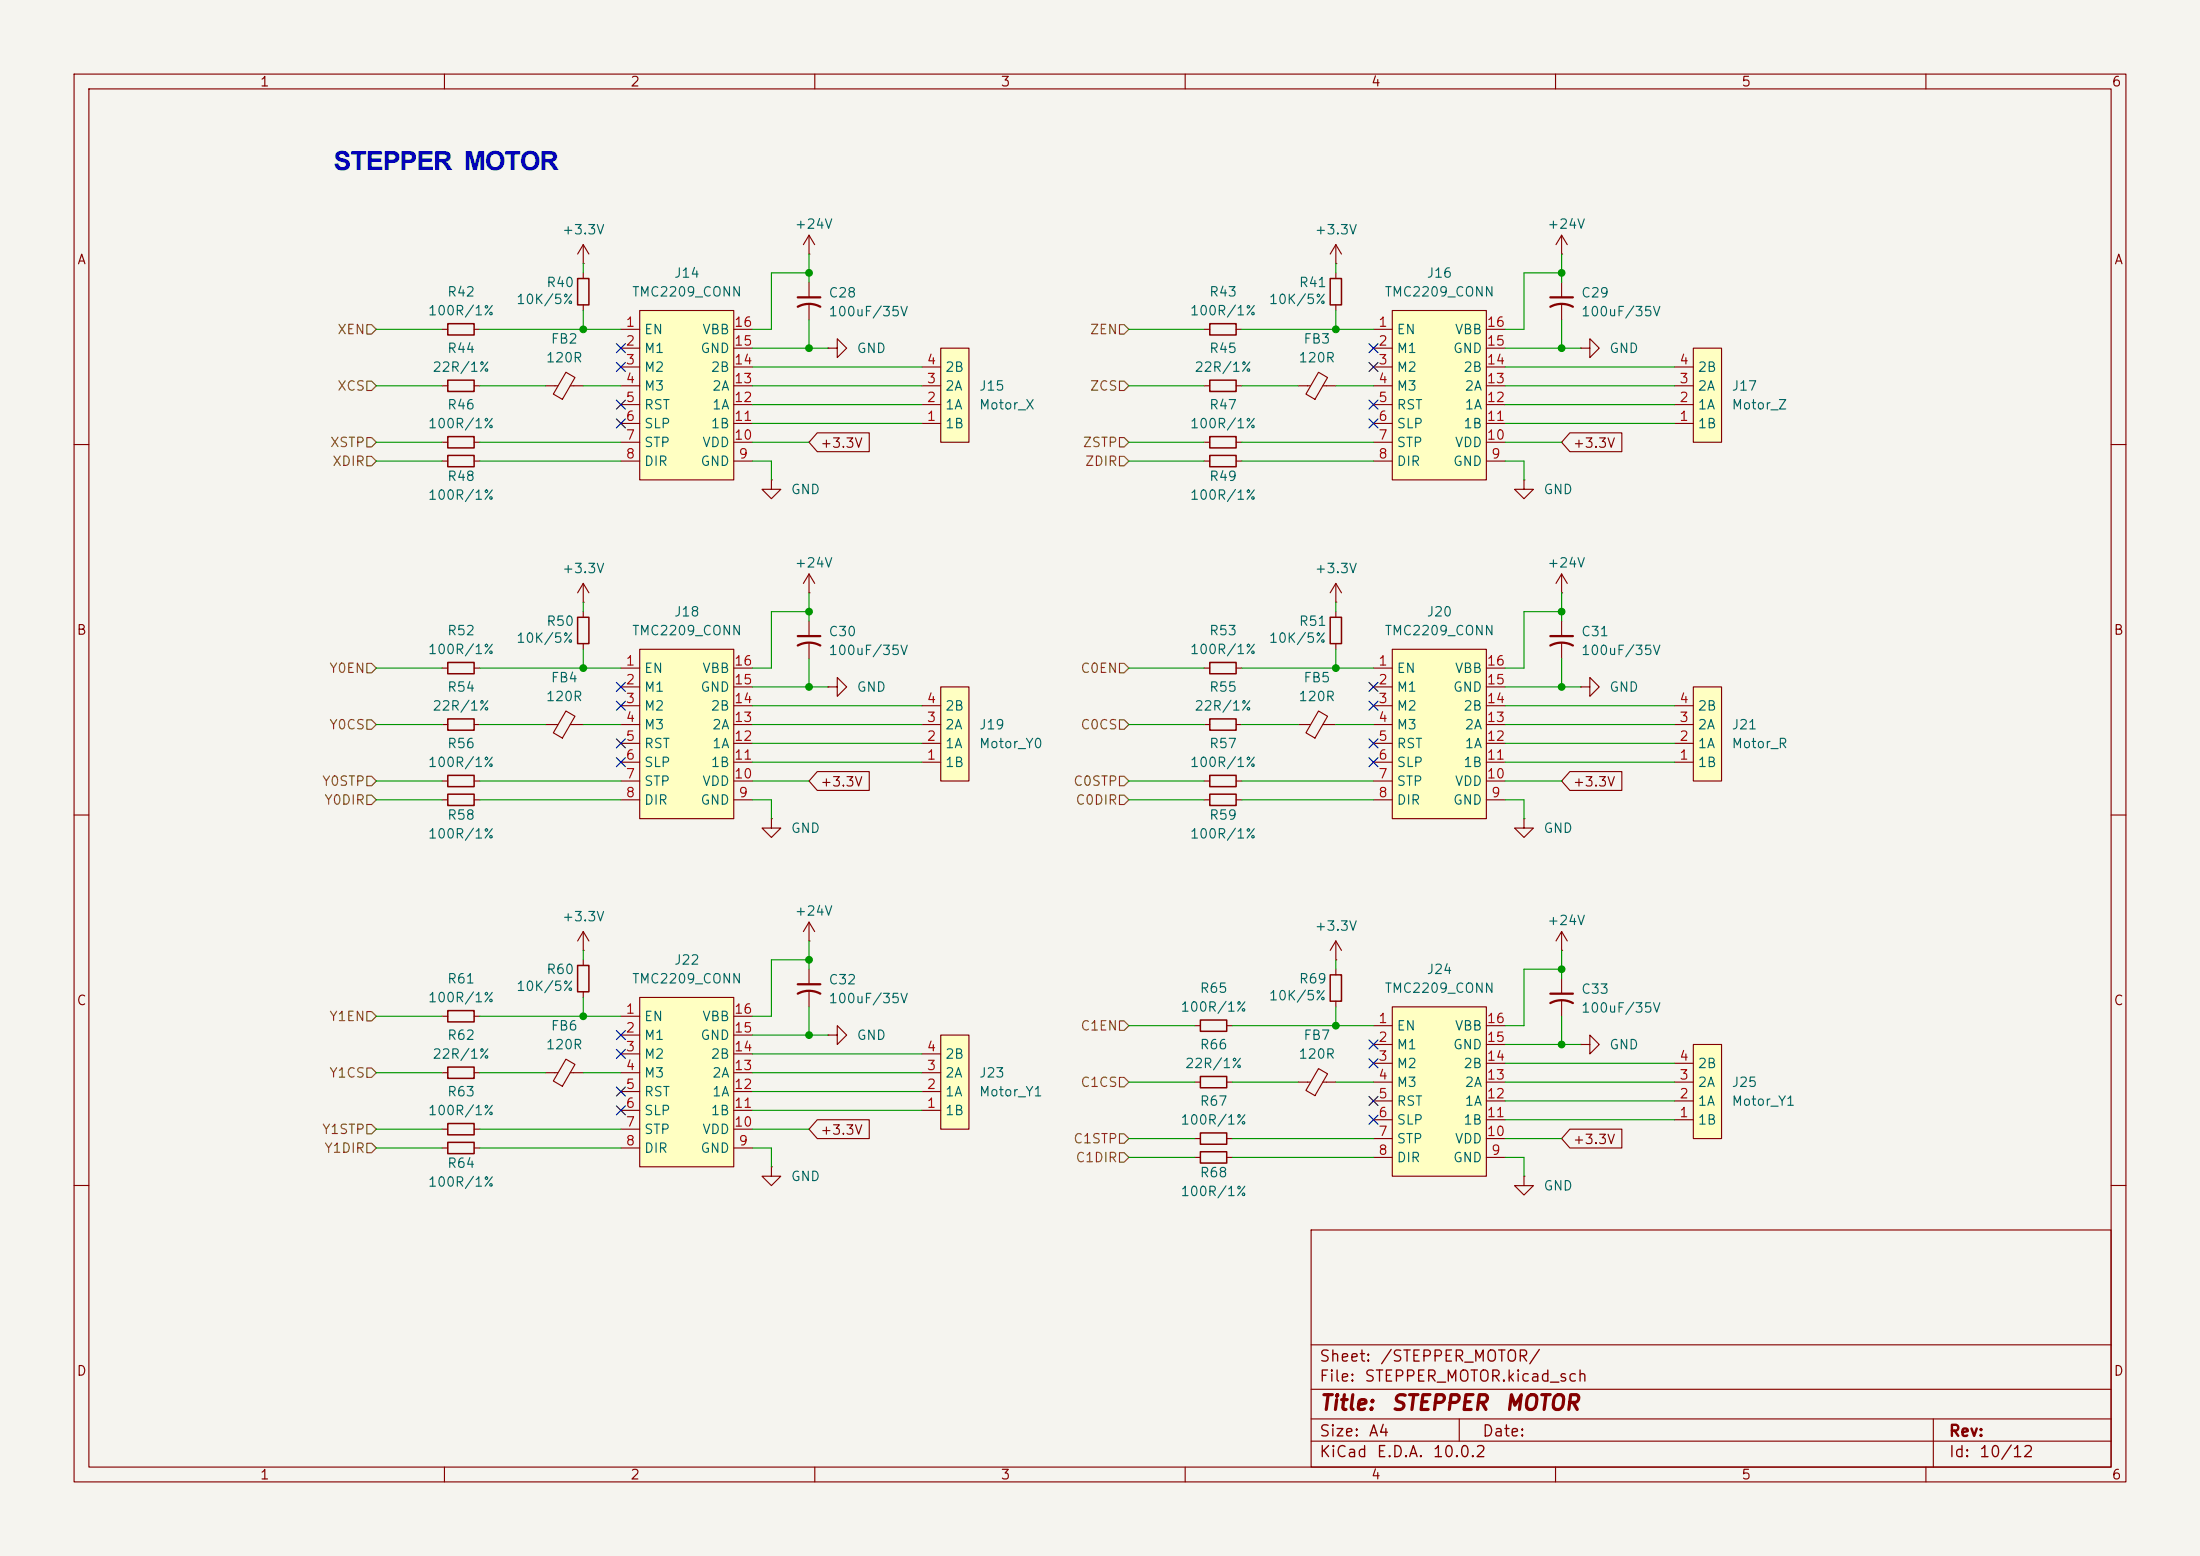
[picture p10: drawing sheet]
<svg xmlns="http://www.w3.org/2000/svg" width="297mm" height="210mm" viewBox="0 0 297 210" stroke-linecap="round" stroke-linejoin="round" font-family="sans-serif">
<path d="M0 0h297v210h-297z" fill="#f5f4ef" stroke="#f5f4ef" stroke-width=".14"/>
<g fill="none" stroke="#840000" stroke-width=".15">
<path d="M10 10h277v190h-277zM12 12h273v186h-273zM60 10v2M110 10v2M160 10v2M210 10v2M260 10v2M78.7 35.6h.1M78.7 33v2.6M78.7 36.8v.8M78.7 33l-.7 1.3M78.7 33l.8 1.3"/>
<path d="M59.7 44.5h.8M64 44.5h.8M78.7 41.1v.8M10 60h2M78.7 78.7l-.7 1.3M78.7 78.7l.8 1.3M78.7 78.7v2.6M285 60h2M78.7 81.3h.1M180.3 82.6v.7M180.3 86.9v.7M10 110h2"/>
<path d="M285 110h2M111.8 139.7h1.2v-1.3l1.3 1.3-1.3 1.3v-1.3M111.8 139.7h.1M59.7 152.4h.8M64 152.4h.8M10 160h2M177 166h108v32h-108zM285 160h2M60 198v2M110 198v2M160 198v2M177 194.5h108"/>
<path d="M177 191.5h108M177 187.5h108M177 181.5h108M197 191.5v3M210 198v2M260 198v2M261 191.5v6.5"/>
</g>
<path d="M78 37.6h1.5v3.5h-1.5zM60.5 43.7h3.5v1.5h-3.5zM179.6 83.3h1.5v3.6h-1.5zM60.5 151.6h3.5v1.6h-3.5z" fill="none" stroke="#840000" stroke-width=".2"/>
<path d="M127 139.7h3.8v12.7h-3.8z" fill="#ffffc2"/>
<path d="M109.2 77.5l-.7 1.2M109.2 77.5l.8 1.2M109.2 77.5v2.5M109.2 80h.1M127 139.7h3.8v12.7h-3.8zM124.5 149.9h2.5M124.5 147.3h2.5M124.5 144.8h2.5M124.5 142.2h2.5" fill="none" stroke="#840000" stroke-width=".15"/>
<path d="M86.4 41.9h12.7v22.9h-12.7z" fill="#ffffc2"/>
<g fill="none" stroke="#840000" stroke-width=".15">
<path d="M83.8 44.5h2.6M83.8 47h2.6M83.8 49.5h2.6M83.8 52.1h2.6M83.8 54.6h2.6M83.8 57.2h2.6M83.8 59.7h2.6M86.4 41.9h12.7v22.9h-12.7zM99.1 44.5h2.5M99.1 47h2.5M99.1 49.5h2.5M99.1 52.1h2.5"/>
<path d="M99.1 54.6h2.5M99.1 57.2h2.5M99.1 59.7h2.5M83.8 62.2h2.6M99.1 62.2h2.5M104.1 64.8v1.2h1.3l-1.3 1.3-1.2-1.3h1.2M104.1 64.8h.1M175.3 146.1h1.6M178 144.2l1.2 .7-1.7 3-1.2-.7zM178.6 146.1h1.7"/>
</g>
<path d="M127 92.7h3.8v12.7h-3.8z" fill="#ffffc2"/>
<g fill="none" stroke="#840000" stroke-width=".15">
<path d="M109.2 34.3h.1M109.2 31.8l-.7 1.2M109.2 31.8l.8 1.2M109.2 31.8v2.5M109.2 38.1v2M73.7 52.1h1.6M76.4 50.2l1.2 .8-1.7 2.9-1.2-.7zM77 52.1h1.7M109.2 41.1v2.1M111.8 47h1.2v-1.3l1.3 1.3-1.3 1.3v-1.3M111.8 47h.1M73.7 97.8h1.6"/>
<path d="M76.4 96l1.2 .7-1.7 2.9-1.2-.7zM77 97.8h1.7M78.7 82.6v.7M78.7 86.9v.7M124.5 97.8h2.5M124.5 95.3h2.5M127 92.7h3.8v12.7h-3.8zM124.5 102.9h2.5M124.5 100.3h2.5M161.3 138.4h.8M165.6 138.4h.8M180.3 129.5h.1"/>
<path d="M180.3 127l-.7 1.3M180.3 127l.8 1.3M180.3 127v2.5M180.3 130.8v.8M180.3 135.1v.8M161.3 146.1h.8M161.3 153.7h.8M165.6 146.1h.8M165.6 153.7h.8"/>
</g>
<path d="M78 83.3h1.5v3.6h-1.5zM162.1 137.7h3.5v1.5h-3.5zM179.6 131.6h1.5v3.5h-1.5zM162.1 145.3h3.5v1.5h-3.5zM162.1 152.9h3.5v1.5h-3.5z" fill="none" stroke="#840000" stroke-width=".2"/>
<path d="M107.7 41.4a3.2 3.2 0 0 1 3 0M107.7 40.1h3" fill="none" stroke="#840000" stroke-width=".3"/>
<path d="M86.4 87.6h12.7v22.9h-12.7z" fill="#ffffc2"/>
<g fill="none" stroke="#840000" stroke-width=".15">
<path d="M59.7 59.7h.8M64 59.7h.8M59.7 62.2h.8M64 62.2h.8M83.8 90.2h2.6M83.8 92.7h2.6M83.8 95.3h2.6M83.8 97.8h2.6M86.4 87.6h12.7v22.9h-12.7zM99.1 90.2h2.5M99.1 92.7h2.5M99.1 95.3h2.5"/>
<path d="M99.1 97.8h2.5M83.8 100.3h2.6M83.8 102.9h2.6M83.8 105.4h2.6M83.8 108h2.6M99.1 100.3h2.5M99.1 102.9h2.5M99.1 105.4h2.5M99.1 108h2.5M205.7 110.5v1.3h1.3l-1.3 1.2-1.2-1.2h1.2M205.7 110.5h.1M161.3 156.2h.8"/>
<path d="M165.6 156.2h.8"/>
</g>
<path d="M60.5 58.9h3.5v1.6h-3.5zM60.5 61.5h3.5v1.5h-3.5zM162.1 155.4h3.5v1.6h-3.5z" fill="none" stroke="#840000" stroke-width=".2"/>
<path d="M188 87.6h12.7v22.9h-12.7z" fill="#ffffc2"/>
<g fill="none" stroke="#840000" stroke-width=".15">
<path d="M59.7 52.1h.8M64 52.1h.8M210.8 77.5v2.5M210.8 77.5l-.7 1.2M210.8 77.5l.8 1.2M185.4 90.2h2.6M185.4 92.7h2.6M185.4 95.3h2.6M185.4 97.8h2.6M188 87.6h12.7v22.9h-12.7zM200.7 90.2h2.5M200.7 92.7h2.5"/>
<path d="M200.7 95.3h2.5M200.7 97.8h2.5M210.8 80h.1M210.8 83.8v2.1M210.8 86.9v2M213.4 92.7h1.2v-1.3l1.3 1.3-1.3 1.3v-1.3M213.4 92.7h.1M185.4 100.3h2.6M185.4 102.9h2.6M185.4 105.4h2.6M185.4 108h2.6M200.7 100.3h2.5"/>
<path d="M200.7 102.9h2.5M200.7 105.4h2.5M200.7 108h2.5"/>
</g>
<path d="M209.3 87.1a3.2 3.2 0 0 1 3 0M209.3 85.9h3" fill="none" stroke="#840000" stroke-width=".3"/>
<path d="M60.5 51.3h3.5v1.5h-3.5z" fill="none" stroke="#840000" stroke-width=".2"/>
<path d="M228.6 92.7h3.8v12.7h-3.8z" fill="#ffffc2"/>
<path d="M226.1 97.8h2.5M226.1 95.3h2.5M228.6 92.7h3.8v12.7h-3.8zM226.1 102.9h2.5M226.1 100.3h2.5" fill="none" stroke="#840000" stroke-width=".15"/>
<path d="M228.6 47h3.8v12.7h-3.8z" fill="#ffffc2"/>
<g fill="none" stroke="#840000" stroke-width=".15">
<path d="M213.4 47h1.2v-1.3l1.3 1.3-1.3 1.3v-1.3M213.4 47h.1M226.1 57.2h2.5M226.1 54.6h2.5M226.1 52.1h2.5M226.1 49.5h2.5M228.6 47h3.8v12.7h-3.8zM205.7 64.8v1.2h1.3l-1.3 1.3-1.2-1.3h1.2M205.7 64.8h.1M78.7 128.3h.1M78.7 125.7l-.7 1.3M78.7 125.7l.8 1.3"/>
<path d="M78.7 125.7v2.6"/>
</g>
<path d="M188 41.9h12.7v22.9h-12.7z" fill="#ffffc2"/>
<g fill="none" stroke="#840000" stroke-width=".15">
<path d="M210.8 34.3h.1M210.8 31.8l-.7 1.2M210.8 31.8l.8 1.2M210.8 31.8v2.5M210.8 38.1v2M185.4 44.5h2.6M185.4 47h2.6M185.4 49.5h2.6M185.4 52.1h2.6M185.4 54.6h2.6M185.4 57.2h2.6M185.4 59.7h2.6"/>
<path d="M188 41.9h12.7v22.9h-12.7zM200.7 44.5h2.5M200.7 47h2.5M200.7 49.5h2.5M200.7 52.1h2.5M200.7 54.6h2.5M200.7 57.2h2.5M200.7 59.7h2.5M210.8 41.1v2.1M185.4 62.2h2.6M200.7 62.2h2.5"/>
</g>
<path d="M209.3 41.4a3.2 3.2 0 0 1 3 0M209.3 40.1h3" fill="none" stroke="#840000" stroke-width=".3"/>
<path d="M188 135.9h12.7v22.9h-12.7z" fill="#ffffc2"/>
<g fill="none" stroke="#840000" stroke-width=".15">
<path d="M185.4 138.4h2.6M188 135.9h12.7v22.9h-12.7zM200.7 138.4h2.5M185.4 141h2.6M185.4 143.5h2.6M185.4 146.1h2.6M185.4 148.6h2.6M185.4 151.1h2.6M185.4 153.7h2.6M185.4 156.2h2.6M200.7 141h2.5M200.7 143.5h2.5"/>
<path d="M200.7 146.1h2.5M200.7 148.6h2.5M200.7 151.1h2.5M200.7 153.7h2.5M200.7 156.2h2.5"/>
</g>
<path d="M228.6 141h3.8v12.7h-3.8z" fill="#ffffc2"/>
<path d="M205.7 158.8v1.2h1.3l-1.3 1.3-1.2-1.3h1.2M205.7 158.8h.1M226.1 151.1h2.5M226.1 148.6h2.5M226.1 146.1h2.5M226.1 143.5h2.5M228.6 141h3.8v12.7h-3.8z" fill="none" stroke="#840000" stroke-width=".15"/>
<path d="M127 47h3.8v12.7h-3.8z" fill="#ffffc2"/>
<g fill="none" stroke="#840000" stroke-width=".15">
<path d="M124.5 57.2h2.5M124.5 54.6h2.5M124.5 52.1h2.5M124.5 49.5h2.5M127 47h3.8v12.7h-3.8zM111.8 92.7h1.2v-1.3l1.3 1.3-1.3 1.3v-1.3M111.8 92.7h.1M104.1 110.5v1.3h1.3l-1.3 1.2-1.2-1.2h1.2M104.1 110.5h.1M210.8 128.3h.1M210.8 125.7v2.6M210.8 132.1v2"/>
<path d="M210.8 135.1v2.1M210.8 125.7l-.7 1.3M210.8 125.7l.8 1.3M213.4 141h1.2v-1.3l1.3 1.3-1.3 1.2v-1.2M213.4 141h.1"/>
</g>
<path d="M209.3 135.4a3.2 3.2 0 0 1 3 0M209.3 134.1h3" fill="none" stroke="#840000" stroke-width=".3"/>
<path d="M86.4 134.6h12.7v22.9h-12.7z" fill="#ffffc2"/>
<g fill="none" stroke="#840000" stroke-width=".15">
<path d="M180.3 35.6h.1M180.3 33l-.7 1.3M180.3 33l.8 1.3M180.3 33v2.6M180.3 36.8v.8M110.3 58.4h7.1v2.6h-7.1l-1.1-1.3zM162.6 59.7h.7M162.6 52.1h.7M162.6 44.5h.7M166.9 59.7h.7M166.9 52.1h.7M166.9 44.5h.7"/>
<path d="M175.3 52.1h1.6M178 50.2l1.2 .8-1.7 2.9-1.2-.7zM178.6 52.1h1.7M180.3 41.1v.8M211.9 58.4h7.1v2.6h-7.1l-1.1-1.3zM162.6 62.2h.7M166.9 62.2h.7M180.3 78.7v2.6M180.3 78.7l-.7 1.3M180.3 78.7l.8 1.3M59.7 97.8h.8M59.7 90.2h.8"/>
<path d="M64 97.8h.8M64 90.2h.8M109.2 83.8v2.1M109.2 86.9v2M162.6 97.8h.7M162.6 90.2h.7M166.9 97.8h.7M166.9 90.2h.7M175.3 97.8h1.6M178 96l1.2 .7-1.7 2.9-1.2-.7zM178.6 97.8h1.7M180.3 81.3h.1"/>
<path d="M59.7 105.4h.8M59.7 108h.8M64 105.4h.8M64 108h.8M110.3 104.1h7.1v2.6h-7.1l-1.1-1.3zM162.6 105.4h.7M162.6 108h.7M166.9 105.4h.7M166.9 108h.7M211.9 104.1h7.1v2.6h-7.1l-1.1-1.3zM59.7 137.2h.8M64 137.2h.8"/>
<path d="M78.7 129.5v.8M78.7 133.9v.7M83.8 137.2h2.6M83.8 139.7h2.6M86.4 134.6h12.7v22.9h-12.7zM99.1 137.2h2.5M99.1 139.7h2.5M109.2 127h.1M109.2 124.5v2.5M109.2 130.8v2M109.2 133.9v2M109.2 124.5l-.7 1.2"/>
<path d="M109.2 124.5l.8 1.2M59.7 144.8h.8M59.7 154.9h.8M64 144.8h.8M64 154.9h.8M73.7 144.8h1.6M76.4 143l1.2 .7-1.7 2.9-1.2-.7zM77 144.8h1.7M83.8 142.2h2.6M83.8 144.8h2.6M83.8 147.3h2.6M83.8 149.9h2.6"/>
<path d="M83.8 152.4h2.6M83.8 154.9h2.6M99.1 142.2h2.5M99.1 144.8h2.5M99.1 147.3h2.5M99.1 149.9h2.5M99.1 152.4h2.5M99.1 154.9h2.5M104.1 157.5v1.3h1.3l-1.3 1.2-1.2-1.2h1.2M104.1 157.5h.1M110.3 151.1h7.1v2.6h-7.1l-1.1-1.3zM211.9 152.4h7.1v2.5h-7.1l-1.1-1.2z"/>
</g>
<g fill="none" stroke="#840000" stroke-width=".2">
<path d="M179.6 37.6h1.5v3.5h-1.5zM163.3 58.9h3.6v1.6h-3.6zM163.3 51.3h3.6v1.5h-3.6zM163.3 43.7h3.6v1.5h-3.6zM163.3 61.5h3.6v1.5h-3.6zM60.5 97h3.5v1.6h-3.5zM60.5 89.4h3.5v1.5h-3.5zM163.3 97h3.6v1.6h-3.6zM163.3 89.4h3.6v1.5h-3.6zM60.5 104.6h3.5v1.6h-3.5zM60.5 107.2h3.5v1.5h-3.5zM163.3 107.2h3.6v1.5h-3.6z"/>
<path d="M163.3 104.6h3.6v1.6h-3.6zM60.5 136.4h3.5v1.5h-3.5zM78 130.3h1.5v3.6h-1.5zM60.5 144h3.5v1.5h-3.5zM60.5 154.2h3.5v1.5h-3.5z"/>
</g>
<path d="M107.7 87.1a3.2 3.2 0 0 1 3 0M107.7 85.9h3M107.7 134.1a3.2 3.2 0 0 1 3 0M107.7 132.8h3" fill="none" stroke="#840000" stroke-width=".3"/>
<g fill="none" stroke="#725600" stroke-width=".15">
<path d="M49.5 59.1h.7l.6 .6-.6 .6h-.7zM49.5 51.4h.7l.6 .7-.6 .6h-.7zM49.5 43.8h.7l.6 .7-.6 .6h-.7zM151.1 59.1h.7l.6 .6-.6 .6h-.7zM151.1 51.4h.7l.6 .7-.6 .6h-.7zM151.1 43.8h.7l.6 .7-.6 .6h-.7zM49.5 61.6h.7l.6 .6-.6 .7h-.7zM151.1 61.6h.7l.6 .6-.6 .7h-.7zM49.5 97.2h.7l.6 .6-.6 .6h-.7zM49.5 89.5h.7l.6 .7-.6 .6h-.7zM151.1 89.5h.7l.6 .7-.6 .6h-.7zM151.1 97.2h.7l.6 .6-.6 .6h-.7z"/>
<path d="M49.5 104.8h.7l.6 .6-.6 .6h-.7zM49.5 107.3h.7l.6 .7-.6 .6h-.7zM151.1 104.8h.7l.6 .6-.6 .6h-.7zM151.1 107.3h.7l.6 .7-.6 .6h-.7zM49.5 136.5h.7l.6 .7-.6 .6h-.7zM151.1 137.8h.7l.6 .6-.6 .7h-.7zM49.5 144.1h.7l.6 .7-.6 .6h-.7zM49.5 154.3h.7l.6 .6-.6 .7h-.7zM49.5 151.8h.7l.6 .6-.6 .6h-.7zM151.1 153h.7l.6 .7-.6 .6h-.7zM151.1 145.4h.7l.6 .7-.6 .6h-.7zM151.1 155.6h.7l.6 .6-.6 .6h-.7z"/>
</g>
<g fill="none" stroke="#009600" stroke-width=".15">
<path d="M78.7 35.6v1.2M109.2 36.8h-5.1v7.7h-2.5M109.2 34.3v3.8M180.3 35.6v1.2M210.8 36.8h-5.1v7.7h-2.5M210.8 34.3v3.8M50.8 44.5h8.9M50.8 59.7h8.9M50.8 52.1h8.9M64.8 44.5h19M64.8 59.7h19M64.8 52.1h8.9"/>
<path d="M78.7 52.1h5.1M78.7 41.9v2.6M101.6 47h10.2M101.6 59.7h7.6M101.6 52.1h22.9M101.6 49.5h22.9M101.6 57.2h22.9M101.6 54.6h22.9M109.2 43.2v3.8M152.4 44.5h10.2M152.4 59.7h10.2M152.4 52.1h10.2"/>
<path d="M167.6 44.5h17.8M167.6 59.7h17.8M167.6 52.1h7.7M180.3 52.1h5.1M180.3 41.9v2.6M203.2 47h10.2M203.2 59.7h7.6M203.2 52.1h22.9M203.2 49.5h22.9M203.2 57.2h22.9M203.2 54.6h22.9M210.8 43.2v3.8"/>
<path d="M50.8 62.2h8.9M64.8 62.2h19M101.6 62.2h2.5v2.6M152.4 62.2h10.2M167.6 62.2h17.8M203.2 62.2h2.5v2.6M50.8 90.2h8.9M50.8 97.8h8.9M64.8 90.2h19M64.8 97.8h8.9M78.7 81.3v1.3M78.7 87.6v2.6"/>
<path d="M78.7 97.8h5.1M101.6 97.8h22.9M101.6 95.3h22.9M101.6 92.7h10.2M109.2 80v3.8M109.2 88.9v3.8M109.2 82.6h-5.1v7.6h-2.5M152.4 90.2h10.2M152.4 97.8h10.2M167.6 90.2h17.8M167.6 97.8h7.7M180.3 97.8h5.1"/>
<path d="M180.3 81.3v1.3M180.3 87.6v2.6M203.2 97.8h22.9M203.2 95.3h22.9M203.2 92.7h10.2M210.8 82.6h-5.1v7.6h-2.5M210.8 80v3.8M210.8 88.9v3.8M50.8 105.4h8.9M50.8 108h8.9M64.8 105.4h19M64.8 108h19"/>
<path d="M101.6 108h2.5v2.5M101.6 105.4h7.6M101.6 102.9h22.9M101.6 100.3h22.9M152.4 105.4h10.2M152.4 108h10.2M167.6 105.4h17.8M167.6 108h17.8M203.2 105.4h7.6M203.2 108h2.5v2.5M203.2 102.9h22.9M203.2 100.3h22.9"/>
<path d="M50.8 137.2h8.9M64.8 137.2h19M78.7 128.3v1.2M78.7 134.6v2.6M101.6 139.7h10.2M109.2 127v3.8M109.2 135.9v3.8M109.2 129.5h-5.1v7.7h-2.5M152.4 138.4h8.9M166.4 138.4h19M180.3 129.5v1.3M180.3 135.9v2.5"/>
<path d="M210.8 128.3v3.8M210.8 137.2v3.8M210.8 130.8h-5.1v7.6h-2.5M50.8 154.9h8.9M50.8 152.4h8.9M50.8 144.8h8.9M64.8 154.9h19M64.8 152.4h19M64.8 144.8h8.9M78.7 144.8h5.1M101.6 154.9h2.5v2.6M101.6 152.4h7.6"/>
<path d="M101.6 144.8h22.9M101.6 149.9h22.9M101.6 142.2h22.9M101.6 147.3h22.9M152.4 146.1h8.9M152.4 153.7h8.9M152.4 156.2h8.9M166.4 146.1h8.9M166.4 153.7h19M166.4 156.2h19M180.3 146.1h5.1M203.2 156.2h2.5v2.6"/>
<path d="M203.2 146.1h22.9M203.2 151.1h22.9M203.2 148.6h22.9M203.2 143.5h22.9M203.2 141h10.2M203.2 153.7h7.6"/>
</g>
<g fill="none" stroke="#000084" stroke-width=".15">
<path d="M83.2 54l1.2 1.2M83.2 46.4l1.2 1.2M83.2 48.9l1.2 1.2M83.2 56.5l1.2 1.3M84.4 54l-1.2 1.2M84.4 46.4l-1.2 1.2M84.4 48.9l-1.2 1.2M84.4 56.5l-1.2 1.3M184.8 46.4l1.2 1.2M184.8 54l1.2 1.2M184.8 48.9l1.2 1.2M184.8 56.5l1.2 1.3"/>
<path d="M186 46.4l-1.2 1.2M186 54l-1.2 1.2M186 48.9l-1.2 1.2M186 56.5l-1.2 1.3M83.2 94.6l1.2 1.3M83.2 92.1l1.2 1.2M83.2 99.7l1.2 1.2M84.4 94.6l-1.2 1.3M84.4 92.1l-1.2 1.2M84.4 99.7l-1.2 1.2M184.8 92.1l1.2 1.2M184.8 99.7l1.2 1.2"/>
<path d="M184.8 94.6l1.2 1.3M186 92.1l-1.2 1.2M186 99.7l-1.2 1.2M186 94.6l-1.2 1.3M83.2 102.3l1.2 1.2M84.4 102.3l-1.2 1.2M184.8 102.3l1.2 1.2M186 102.3l-1.2 1.2M83.2 139.1l1.2 1.2M84.4 139.1l-1.2 1.2M83.2 141.6l1.2 1.2M83.2 146.7l1.2 1.2"/>
<path d="M83.2 149.3l1.2 1.2M84.4 141.6l-1.2 1.2M84.4 146.7l-1.2 1.2M84.4 149.3l-1.2 1.2M184.8 142.9l1.2 1.2M184.8 148l1.2 1.2M184.8 140.4l1.2 1.2M184.8 150.5l1.2 1.2M186 142.9l-1.2 1.2M186 148l-1.2 1.2M186 140.4l-1.2 1.2M186 150.5l-1.2 1.2"/>
</g>
<g fill="#009600" stroke="#009600" stroke-width=".14">
<circle cx="78.7" cy="44.5" r=".46"/>
<circle cx="109.2" cy="36.8" r=".46"/>
<circle cx="78.7" cy="137.2" r=".46"/>
<circle cx="109.2" cy="129.5" r=".46"/>
<circle cx="109.2" cy="139.7" r=".46"/>
<circle cx="109.2" cy="47" r=".46"/>
<circle cx="78.7" cy="90.2" r=".46"/>
<circle cx="109.2" cy="82.6" r=".46"/>
<circle cx="109.2" cy="92.7" r=".46"/>
<circle cx="210.8" cy="92.7" r=".46"/>
<circle cx="210.8" cy="82.6" r=".46"/>
<circle cx="210.8" cy="47" r=".46"/>
<circle cx="210.8" cy="36.8" r=".46"/>
<circle cx="210.8" cy="141" r=".46"/>
<circle cx="210.8" cy="130.8" r=".46"/>
<circle cx="180.3" cy="44.5" r=".46"/>
<circle cx="180.3" cy="90.2" r=".46"/>
<circle cx="180.3" cy="138.4" r=".46"/>
</g>
<text font-size="3.5" fill="#0000c2" x="45.1" y="22.9">STEPPER MOTOR</text>
<g font-size="2" fill="#840000">
<text x="178" y="190.8">Title:</text>
<text x="187.7" y="190.8">STEPPER</text>
<text x="203" y="190.8">MOTOR</text>
</g>
<g font-size="1.5" fill="#840000">
<text x="178" y="184.2">Sheet:</text>
<text x="186.2" y="184.2">/STEPPER_MOTOR/</text>
<text x="178" y="186.9">File:</text>
<text x="184.1" y="186.9">STEPPER_MOTOR.kicad_sch</text>
<text x="178" y="197.1">KiCad</text>
<text x="178" y="194.3">Size:</text>
<text x="184.7" y="194.3">A4</text>
<text x="185.7" y="197.1">E.D.A.</text>
<text x="193.3" y="197.1">10.0.2</text>
<text x="200" y="194.3">Date:</text>
<text x="263" y="194.3">Rev:</text>
<text x="263" y="197.1">Id:</text>
<text x="267.1" y="197.1">10/12</text>
</g>
<g font-size="1.3" fill="#840000">
<text x="35" y="12">1</text>
<text x="85" y="12">2</text>
<text x="135" y="12">3</text>
<text x="185" y="12">4</text>
<text x="235" y="12">5</text>
<text x="285" y="12">6</text>
<text x="10.3" y="36">A</text>
<text x="285.3" y="36">A</text>
<text x="110.6" y="60.8">+3.3V</text>
<text x="212.2" y="60.8">+3.3V</text>
<text x="10.3" y="86">B</text>
<text x="285.3" y="86">B</text>
<text x="110.6" y="106.5">+3.3V</text>
<text x="212.2" y="106.5">+3.3V</text>
<text x="10.3" y="136">C</text>
<text x="285.3" y="136">C</text>
<text x="110.6" y="153.5">+3.3V</text>
<text x="212.2" y="154.7">+3.3V</text>
<text x="10.3" y="186">D</text>
<text x="285.3" y="186">D</text>
<text x="35" y="200">1</text>
<text x="85" y="200">2</text>
<text x="135" y="200">3</text>
<text x="185" y="200">4</text>
<text x="235" y="200">5</text>
<text x="285" y="200">6</text>
</g>
<g font-size="1.3" fill="#006464">
<text x="75.8" y="32">+3.3V</text>
<text x="107.2" y="31.2">+24V</text>
<text x="177.4" y="32">+3.3V</text>
<text x="208.8" y="31.2">+24V</text>
<text x="60.3" y="40.3">R42</text>
<text x="69.6" y="41.4">10K/5%</text>
<text x="73.7" y="39.1">R40</text>
<text x="85.2" y="40.3">TMC2209_CONN</text>
<text x="90.9" y="37.8">J14</text>
<text x="111.8" y="40.5">C28</text>
<text x="163.2" y="40.3">R43</text>
<text x="171.2" y="41.4">10K/5%</text>
<text x="175.3" y="39.1">R41</text>
<text x="186.8" y="40.3">TMC2209_CONN</text>
<text x="192.5" y="37.8">J16</text>
<text x="213.4" y="40.5">C29</text>
<text x="57.7" y="42.9">100R/1%</text>
<text x="60.3" y="48">R44</text>
<text x="74.3" y="46.7">FB2</text>
<text x="86.9" y="45.4">EN</text>
<text x="86.9" y="48">M1</text>
<text x="94.5" y="48">GND</text>
<text x="94.7" y="45.4">VBB</text>
<text x="111.8" y="43">100uF/35V</text>
<text x="115.6" y="48">GND</text>
<text x="160.6" y="42.9">100R/1%</text>
<text x="163.2" y="48">R45</text>
<text x="175.9" y="46.7">FB3</text>
<text x="188.5" y="45.4">EN</text>
<text x="188.5" y="48">M1</text>
<text x="196.1" y="48">GND</text>
<text x="196.3" y="45.4">VBB</text>
<text x="213.4" y="43">100uF/35V</text>
<text x="217.2" y="48">GND</text>
<text x="58.3" y="50.5">22R/1%</text>
<text x="73.6" y="49.2">120R</text>
<text x="86.9" y="50.5">M2</text>
<text x="86.9" y="53">M3</text>
<text x="95.9" y="50.5">2B</text>
<text x="96.1" y="53">2A</text>
<text x="127.5" y="53">2A</text>
<text x="127.5" y="50.5">2B</text>
<text x="132.1" y="53">J15</text>
<text x="161.2" y="50.5">22R/1%</text>
<text x="175.2" y="49.2">120R</text>
<text x="188.5" y="50.5">M2</text>
<text x="188.5" y="53">M3</text>
<text x="197.5" y="50.5">2B</text>
<text x="197.7" y="53">2A</text>
<text x="229.1" y="53">2A</text>
<text x="229.1" y="50.5">2B</text>
<text x="233.7" y="53">J17</text>
<text x="57.7" y="58.1">100R/1%</text>
<text x="60.3" y="55.6">R46</text>
<text x="86.9" y="55.6">RST</text>
<text x="86.9" y="58.1">SLP</text>
<text x="95.9" y="58.1">1B</text>
<text x="96.1" y="55.6">1A</text>
<text x="127.5" y="58.1">1B</text>
<text x="127.5" y="55.6">1A</text>
<text x="132.1" y="55.6">Motor_X</text>
<text x="160.6" y="58.1">100R/1%</text>
<text x="163.2" y="55.6">R47</text>
<text x="188.5" y="55.6">RST</text>
<text x="188.5" y="58.1">SLP</text>
<text x="197.5" y="58.1">1B</text>
<text x="197.7" y="55.6">1A</text>
<text x="229.1" y="58.1">1B</text>
<text x="229.1" y="55.6">1A</text>
<text x="233.7" y="55.6">Motor_Z</text>
<text x="60.3" y="65.2">R48</text>
<text x="86.9" y="60.7">STP</text>
<text x="86.9" y="63.2">DIR</text>
<text x="94.5" y="63.2">GND</text>
<text x="94.7" y="60.7">VDD</text>
<text x="163.2" y="65.2">R49</text>
<text x="188.5" y="60.7">STP</text>
<text x="188.5" y="63.2">DIR</text>
<text x="196.1" y="63.2">GND</text>
<text x="196.3" y="60.7">VDD</text>
<text x="57.7" y="67.8">100R/1%</text>
<text x="106.7" y="67">GND</text>
<text x="160.6" y="67.8">100R/1%</text>
<text x="208.3" y="67">GND</text>
<text x="75.8" y="77.7">+3.3V</text>
<text x="107.2" y="76.9">+24V</text>
<text x="177.4" y="77.7">+3.3V</text>
<text x="208.8" y="76.9">+24V</text>
<text x="90.9" y="83.5">J18</text>
<text x="192.5" y="83.5">J20</text>
<text x="57.7" y="88.6">100R/1%</text>
<text x="60.3" y="86.1">R52</text>
<text x="69.6" y="87.1">10K/5%</text>
<text x="73.7" y="84.8">R50</text>
<text x="85.2" y="86.1">TMC2209_CONN</text>
<text x="111.8" y="86.2">C30</text>
<text x="111.8" y="88.7">100uF/35V</text>
<text x="160.6" y="88.6">100R/1%</text>
<text x="163.2" y="86.1">R53</text>
<text x="171.2" y="87.1">10K/5%</text>
<text x="175.3" y="84.8">R51</text>
<text x="186.8" y="86.1">TMC2209_CONN</text>
<text x="213.4" y="86.2">C31</text>
<text x="213.4" y="88.7">100uF/35V</text>
<text x="60.3" y="93.7">R54</text>
<text x="73.6" y="95">120R</text>
<text x="74.3" y="92.4">FB4</text>
<text x="86.9" y="91.1">EN</text>
<text x="86.9" y="93.7">M1</text>
<text x="94.5" y="93.7">GND</text>
<text x="94.7" y="91.1">VBB</text>
<text x="115.6" y="93.7">GND</text>
<text x="163.2" y="93.7">R55</text>
<text x="175.2" y="95">120R</text>
<text x="175.9" y="92.4">FB5</text>
<text x="188.5" y="91.1">EN</text>
<text x="188.5" y="93.7">M1</text>
<text x="196.1" y="93.7">GND</text>
<text x="196.3" y="91.1">VBB</text>
<text x="217.2" y="93.7">GND</text>
<text x="58.3" y="96.2">22R/1%</text>
<text x="60.3" y="101.3">R56</text>
<text x="86.9" y="96.2">M2</text>
<text x="86.9" y="98.8">M3</text>
<text x="86.9" y="101.3">RST</text>
<text x="95.9" y="96.2">2B</text>
<text x="96.1" y="101.3">1A</text>
<text x="96.1" y="98.8">2A</text>
<text x="127.5" y="101.3">1A</text>
<text x="127.5" y="98.8">2A</text>
<text x="127.5" y="96.2">2B</text>
<text x="132.1" y="98.8">J19</text>
<text x="132.1" y="101.3">Motor_Y0</text>
<text x="161.2" y="96.2">22R/1%</text>
<text x="163.2" y="101.3">R57</text>
<text x="188.5" y="96.2">M2</text>
<text x="188.5" y="98.8">M3</text>
<text x="188.5" y="101.3">RST</text>
<text x="197.5" y="96.2">2B</text>
<text x="197.7" y="101.3">1A</text>
<text x="197.7" y="98.8">2A</text>
<text x="229.1" y="101.3">1A</text>
<text x="229.1" y="98.8">2A</text>
<text x="229.1" y="96.2">2B</text>
<text x="233.7" y="101.3">Motor_R</text>
<text x="233.7" y="98.8">J21</text>
<text x="57.7" y="103.8">100R/1%</text>
<text x="86.9" y="103.8">SLP</text>
<text x="86.9" y="106.4">STP</text>
<text x="94.7" y="106.4">VDD</text>
<text x="95.9" y="103.8">1B</text>
<text x="127.5" y="103.8">1B</text>
<text x="160.6" y="103.8">100R/1%</text>
<text x="188.5" y="103.8">SLP</text>
<text x="188.5" y="106.4">STP</text>
<text x="196.3" y="106.4">VDD</text>
<text x="197.5" y="103.8">1B</text>
<text x="229.1" y="103.8">1B</text>
<text x="57.7" y="113.5">100R/1%</text>
<text x="60.3" y="111">R58</text>
<text x="86.9" y="108.9">DIR</text>
<text x="94.5" y="108.9">GND</text>
<text x="106.7" y="112.7">GND</text>
<text x="160.6" y="113.5">100R/1%</text>
<text x="163.2" y="111">R59</text>
<text x="188.5" y="108.9">DIR</text>
<text x="196.1" y="108.9">GND</text>
<text x="208.3" y="112.7">GND</text>
<text x="75.8" y="124.7">+3.3V</text>
<text x="107.2" y="123.9">+24V</text>
<text x="177.4" y="125.9">+3.3V</text>
<text x="208.8" y="125.2">+24V</text>
<text x="73.7" y="131.8">R60</text>
<text x="90.9" y="130.5">J22</text>
<text x="192.5" y="131.8">J24</text>
<text x="57.7" y="135.6">100R/1%</text>
<text x="60.3" y="133.1">R61</text>
<text x="69.6" y="134.1">10K/5%</text>
<text x="85.2" y="133.1">TMC2209_CONN</text>
<text x="111.8" y="133.2">C32</text>
<text x="111.8" y="135.7">100uF/35V</text>
<text x="159.3" y="136.9">100R/1%</text>
<text x="161.9" y="134.3">R65</text>
<text x="171.2" y="135.3">10K/5%</text>
<text x="175.3" y="133.1">R69</text>
<text x="186.8" y="134.3">TMC2209_CONN</text>
<text x="213.4" y="134.4">C33</text>
<text x="213.4" y="137">100uF/35V</text>
<text x="58.3" y="143.2">22R/1%</text>
<text x="60.3" y="140.7">R62</text>
<text x="73.6" y="141.9">120R</text>
<text x="74.3" y="139.4">FB6</text>
<text x="86.9" y="138.1">EN</text>
<text x="86.9" y="140.7">M1</text>
<text x="86.9" y="143.2">M2</text>
<text x="94.5" y="140.7">GND</text>
<text x="94.7" y="138.1">VBB</text>
<text x="95.9" y="143.2">2B</text>
<text x="115.6" y="140.7">GND</text>
<text x="127.5" y="143.2">2B</text>
<text x="161.9" y="141.9">R66</text>
<text x="175.2" y="143.2">120R</text>
<text x="175.9" y="140.7">FB7</text>
<text x="188.5" y="139.4">EN</text>
<text x="188.5" y="141.9">M1</text>
<text x="196.1" y="141.9">GND</text>
<text x="196.3" y="139.4">VBB</text>
<text x="217.2" y="141.9">GND</text>
<text x="60.3" y="148.3">R63</text>
<text x="86.9" y="145.8">M3</text>
<text x="86.9" y="148.3">RST</text>
<text x="96.1" y="148.3">1A</text>
<text x="96.1" y="145.8">2A</text>
<text x="127.5" y="148.3">1A</text>
<text x="127.5" y="145.8">2A</text>
<text x="132.1" y="145.8">J23</text>
<text x="132.1" y="148.3">Motor_Y1</text>
<text x="159.9" y="144.5">22R/1%</text>
<text x="161.9" y="149.6">R67</text>
<text x="188.5" y="144.5">M2</text>
<text x="188.5" y="147">M3</text>
<text x="188.5" y="149.6">RST</text>
<text x="197.5" y="144.5">2B</text>
<text x="197.7" y="149.6">1A</text>
<text x="197.7" y="147">2A</text>
<text x="229.1" y="149.6">1A</text>
<text x="229.1" y="147">2A</text>
<text x="229.1" y="144.5">2B</text>
<text x="233.7" y="147">J25</text>
<text x="233.7" y="149.6">Motor_Y1</text>
<text x="57.7" y="150.8">100R/1%</text>
<text x="86.9" y="150.8">SLP</text>
<text x="86.9" y="153.4">STP</text>
<text x="86.9" y="155.9">DIR</text>
<text x="94.5" y="155.9">GND</text>
<text x="94.7" y="153.4">VDD</text>
<text x="95.9" y="150.8">1B</text>
<text x="127.5" y="150.8">1B</text>
<text x="159.3" y="152.1">100R/1%</text>
<text x="188.5" y="152.1">SLP</text>
<text x="188.5" y="154.6">STP</text>
<text x="196.3" y="154.6">VDD</text>
<text x="197.5" y="152.1">1B</text>
<text x="229.1" y="152.1">1B</text>
<text x="57.7" y="160.5">100R/1%</text>
<text x="60.3" y="157.9">R64</text>
<text x="106.7" y="159.7">GND</text>
<text x="159.3" y="161.8">100R/1%</text>
<text x="161.9" y="159.2">R68</text>
<text x="188.5" y="157.2">DIR</text>
<text x="196.1" y="157.2">GND</text>
<text x="208.3" y="161">GND</text>
</g>
<g font-size="1.3" fill="#725600">
<text x="45.4" y="45.4">XEN</text>
<text x="147" y="45.4">ZEN</text>
<text x="45.4" y="53">XCS</text>
<text x="147" y="53">ZCS</text>
<text x="44.5" y="60.7">XSTP</text>
<text x="44.8" y="63.2">XDIR</text>
<text x="146.1" y="60.7">ZSTP</text>
<text x="146.4" y="63.2">ZDIR</text>
<text x="44.4" y="91.1">Y0EN</text>
<text x="145.8" y="91.1">C0EN</text>
<text x="44.4" y="98.8">Y0CS</text>
<text x="145.8" y="98.8">C0CS</text>
<text x="43.4" y="106.4">Y0STP</text>
<text x="144.8" y="106.4">C0STP</text>
<text x="43.7" y="108.9">Y0DIR</text>
<text x="145.1" y="108.9">C0DIR</text>
<text x="44.4" y="138.1">Y1EN</text>
<text x="145.8" y="139.4">C1EN</text>
<text x="44.4" y="145.8">Y1CS</text>
<text x="145.8" y="147">C1CS</text>
<text x="43.4" y="153.4">Y1STP</text>
<text x="43.7" y="155.9">Y1DIR</text>
<text x="144.8" y="154.6">C1STP</text>
<text x="145.1" y="157.2">C1DIR</text>
</g>
<g font-size="1.3" fill="#a90000">
<text x="84.4" y="44.4">1</text>
<text x="84.4" y="47">2</text>
<text x="99" y="47">15</text>
<text x="99" y="44.4">16</text>
<text x="186" y="44.4">1</text>
<text x="186" y="47">2</text>
<text x="200.6" y="47">15</text>
<text x="200.6" y="44.4">16</text>
<text x="84.4" y="49.5">3</text>
<text x="84.4" y="52">4</text>
<text x="99" y="52">13</text>
<text x="99" y="49.5">14</text>
<text x="125" y="52">3</text>
<text x="125" y="49.5">4</text>
<text x="186" y="49.5">3</text>
<text x="186" y="52">4</text>
<text x="200.6" y="52">13</text>
<text x="200.6" y="49.5">14</text>
<text x="226.6" y="52">3</text>
<text x="226.6" y="49.5">4</text>
<text x="84.4" y="54.6">5</text>
<text x="84.4" y="57.1">6</text>
<text x="84.4" y="59.7">7</text>
<text x="99" y="59.7">10</text>
<text x="99" y="57.1">11</text>
<text x="99" y="54.6">12</text>
<text x="125" y="57.1">1</text>
<text x="125" y="54.6">2</text>
<text x="186" y="54.6">5</text>
<text x="186" y="57.1">6</text>
<text x="186" y="59.7">7</text>
<text x="200.6" y="59.7">10</text>
<text x="200.6" y="57.1">11</text>
<text x="200.6" y="54.6">12</text>
<text x="226.6" y="57.1">1</text>
<text x="226.6" y="54.6">2</text>
<text x="84.4" y="62.2">8</text>
<text x="99.6" y="62.2">9</text>
<text x="186" y="62.2">8</text>
<text x="201.2" y="62.2">9</text>
<text x="84.4" y="90.1">1</text>
<text x="84.4" y="92.7">2</text>
<text x="84.4" y="95.2">3</text>
<text x="99" y="95.2">14</text>
<text x="99" y="92.7">15</text>
<text x="99" y="90.1">16</text>
<text x="125" y="95.2">4</text>
<text x="186" y="90.1">1</text>
<text x="186" y="92.7">2</text>
<text x="186" y="95.2">3</text>
<text x="200.6" y="95.2">14</text>
<text x="200.6" y="92.7">15</text>
<text x="200.6" y="90.1">16</text>
<text x="226.6" y="95.2">4</text>
<text x="84.4" y="97.8">4</text>
<text x="84.4" y="100.3">5</text>
<text x="99" y="100.3">12</text>
<text x="99" y="97.8">13</text>
<text x="125" y="100.3">2</text>
<text x="125" y="97.8">3</text>
<text x="186" y="97.8">4</text>
<text x="186" y="100.3">5</text>
<text x="200.6" y="100.3">12</text>
<text x="200.6" y="97.8">13</text>
<text x="226.6" y="100.3">2</text>
<text x="226.6" y="97.8">3</text>
<text x="84.4" y="102.8">6</text>
<text x="84.4" y="105.4">7</text>
<text x="84.4" y="107.9">8</text>
<text x="99" y="105.4">10</text>
<text x="99" y="102.8">11</text>
<text x="99.6" y="107.9">9</text>
<text x="125" y="102.8">1</text>
<text x="186" y="102.8">6</text>
<text x="186" y="105.4">7</text>
<text x="186" y="107.9">8</text>
<text x="200.6" y="105.4">10</text>
<text x="200.6" y="102.8">11</text>
<text x="201.2" y="107.9">9</text>
<text x="226.6" y="102.8">1</text>
<text x="84.4" y="137.1">1</text>
<text x="99" y="137.1">16</text>
<text x="84.4" y="139.7">2</text>
<text x="84.4" y="142.2">3</text>
<text x="99" y="142.2">14</text>
<text x="99" y="139.7">15</text>
<text x="125" y="142.2">4</text>
<text x="186" y="138.4">1</text>
<text x="186" y="140.9">2</text>
<text x="186" y="143.5">3</text>
<text x="200.6" y="143.5">14</text>
<text x="200.6" y="140.9">15</text>
<text x="200.6" y="138.4">16</text>
<text x="226.6" y="143.5">4</text>
<text x="84.4" y="144.8">4</text>
<text x="84.4" y="147.3">5</text>
<text x="84.4" y="149.8">6</text>
<text x="99" y="149.8">11</text>
<text x="99" y="147.3">12</text>
<text x="99" y="144.8">13</text>
<text x="125" y="149.8">1</text>
<text x="125" y="147.3">2</text>
<text x="125" y="144.8">3</text>
<text x="186" y="146">4</text>
<text x="186" y="148.6">5</text>
<text x="200.6" y="148.6">12</text>
<text x="200.6" y="146">13</text>
<text x="226.6" y="148.6">2</text>
<text x="226.6" y="146">3</text>
<text x="84.4" y="152.4">7</text>
<text x="84.4" y="154.9">8</text>
<text x="99" y="152.4">10</text>
<text x="99.6" y="154.9">9</text>
<text x="186" y="151.1">6</text>
<text x="186" y="153.6">7</text>
<text x="200.6" y="153.6">10</text>
<text x="200.6" y="151.1">11</text>
<text x="226.6" y="151.1">1</text>
<text x="186" y="156.2">8</text>
<text x="201.2" y="156.2">9</text>
</g>
</svg>
